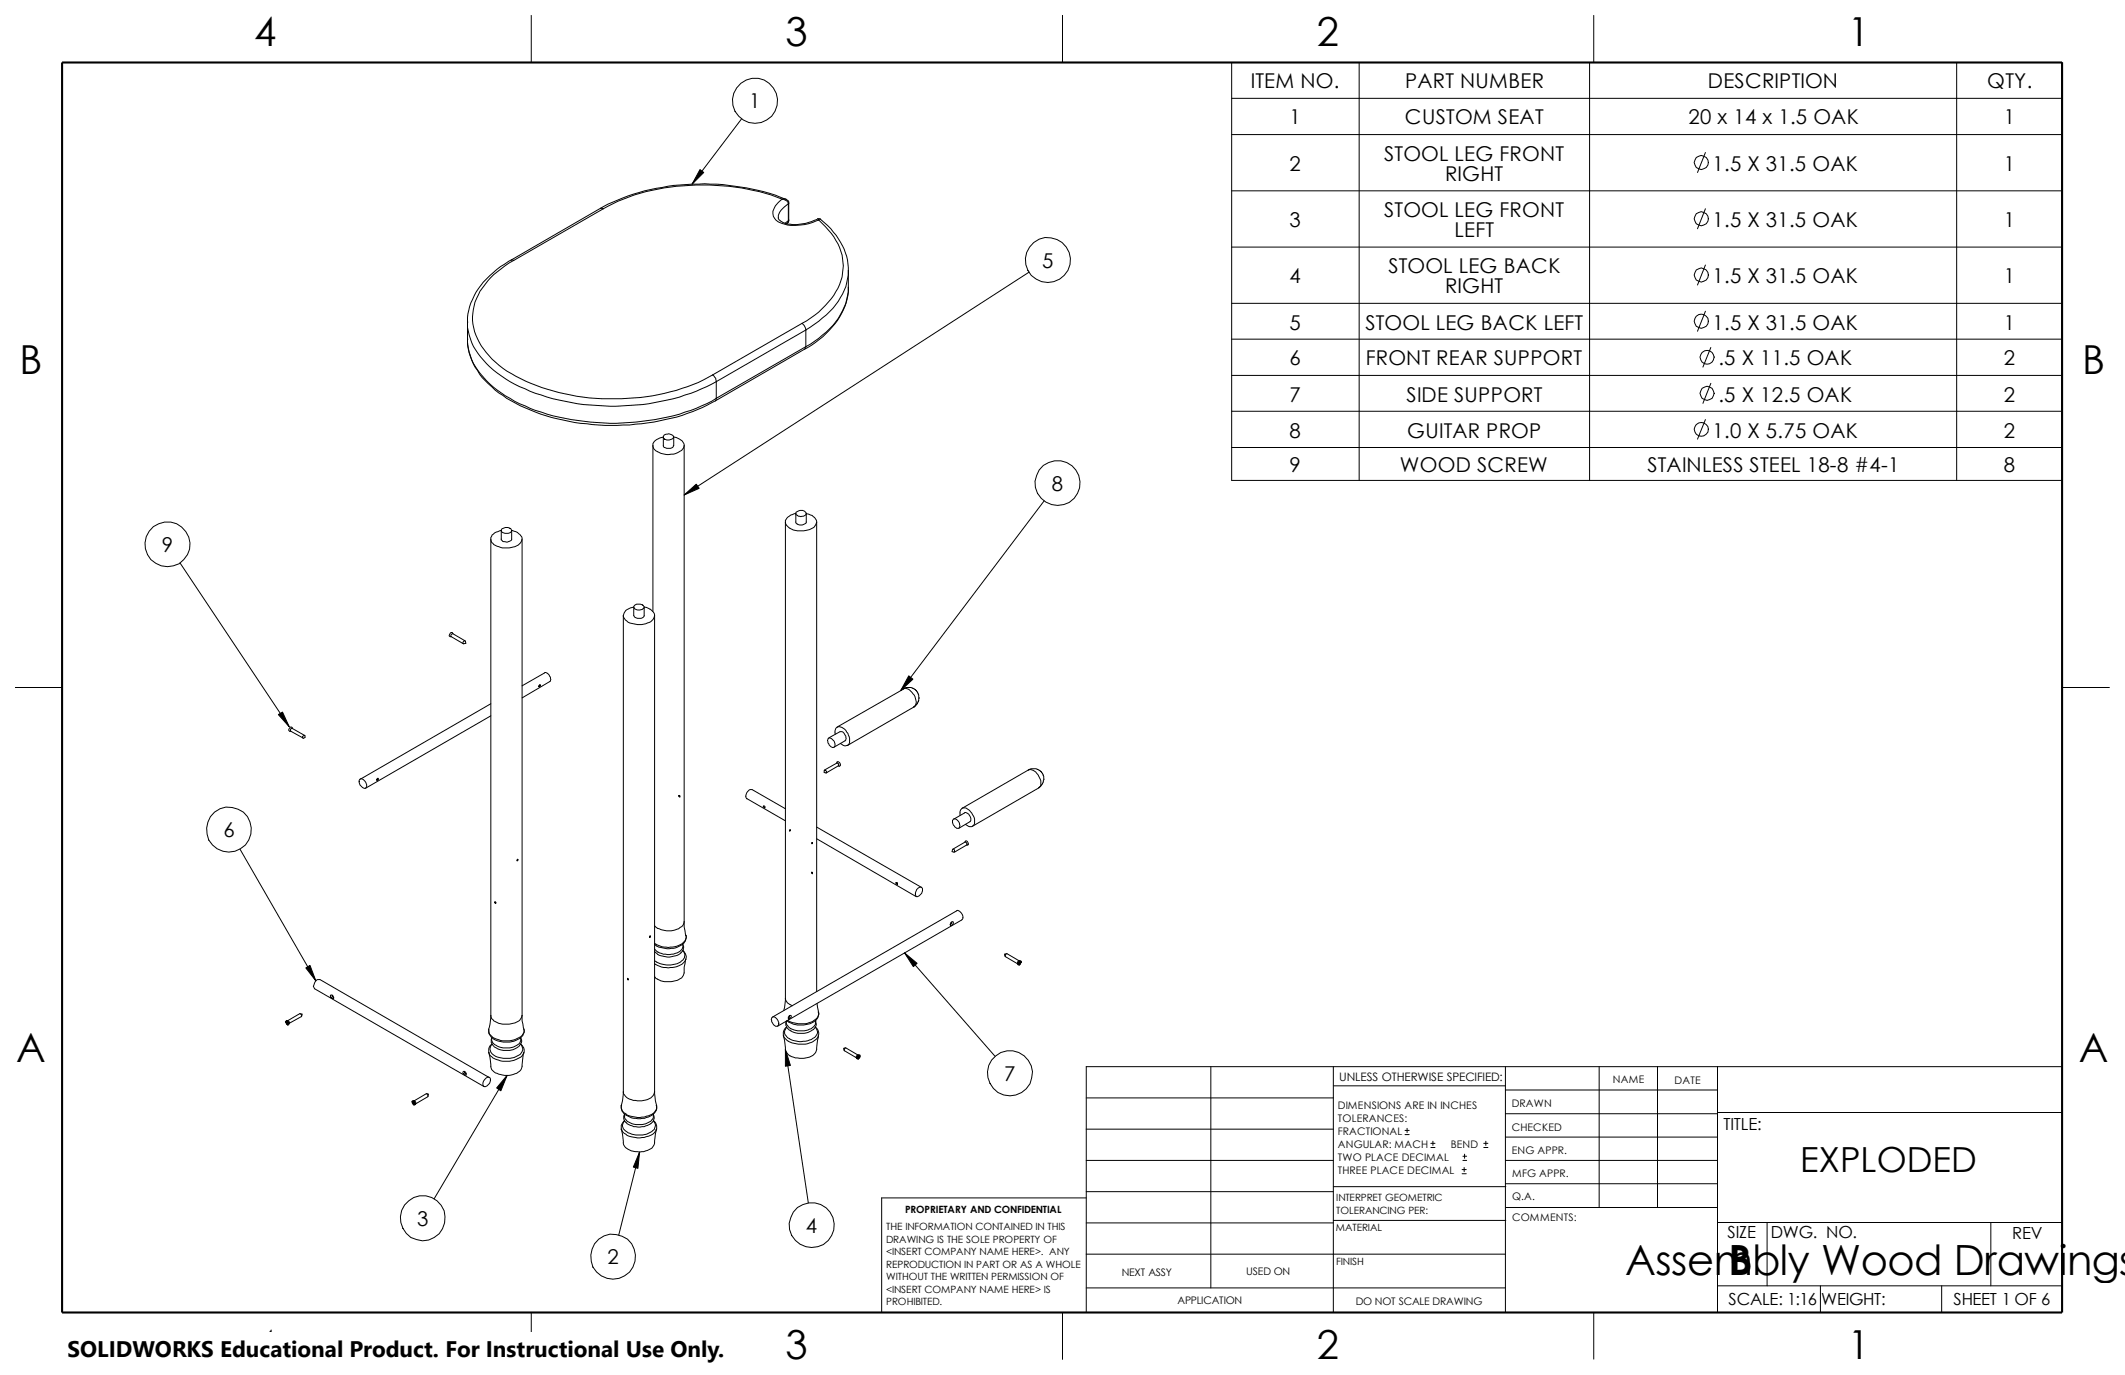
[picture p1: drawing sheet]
<svg xmlns="http://www.w3.org/2000/svg" width="432mm" height="279mm" viewBox="0 0 432 279" stroke-linecap="round" stroke-linejoin="round" font-family="sans-serif">
<g fill="none" stroke="#000" stroke-width=".2">
<path d="M107.9 3.1v9.6M215.9 3.1v9.6M250.3 12.7h168.7v84.9h-168.7zM250.3 20h168.7M276.2 12.7v84.9M323 12.7v84.9M323.8 3.1v9.6M397.6 12.7v84.9M142.2 34.5l.8 .6-2.4 2.3zM150.7 24.1l-10.1 13.3M250.3 27.3h168.7M250.3 38.8h168.7"/>
<path d="M344.7 32a1.44 1.44 0 0 1 2 0 1.44 1.44 0 0 1 0 2 1.44 1.44 0 0 1-2 0 1.43 1.43 0 0 1 0-2zM346.5 31l-1.6 4.1M103.9 52.8a18 18 0 0 0-8.2 8.8l-.6 2.2-.1 1.6M103.9 52.8l.5 .1M104.4 52.9a16.4 16.4 0 0 0-7.9 8.5 10.8 10.8 0 0 0 2.9 10.9 26.2 26.2 0 0 0 11.8 6.8 46.8 46.8 0 0 0 11.1 1.9 44.9 44.9 0 0 0 14-1.4 31.6 31.6 0 0 0 8.5-3.4M122 42.3l.6 .1M122 42.3l-18.1 10.5M122.6 42.4l-18.2 10.5M158.9 40.5h.8M158.9 40.5a46 46 0 0 0-25.2-2.1 35.8 35.8 0 0 0-11.1 4M158.9 40.5l-.5 .4a3.2 3.2 0 0 0-1.3 3l.3 .5a5.4 5.4 0 0 0 5.2 1.3l1.7-.2 2.1-.8M158.9 40.5l.4 .1a1.01 1.01 0 0 1 .9 .8"/>
<path d="M159.7 40.5a46.8 46.8 0 0 0-35.2 .6l-2.5 1.2M159.7 40.5l.2 .1a.6 .6 0 0 1 .4 .6M160.2 41.4a4.5 4.5 0 0 0-2 2.4 1.19 1.19 0 0 0 .9 1.4 9.4 9.4 0 0 0 7.1-.8M160.2 44.9l-.7 .5M160.2 41.4v3.5M160.3 44.7l-.2 .6-.2 .2 .3-.4v-.2M160.3 41.2l-.1 .2M160.3 44.7l-.1 .2M160.3 41.2v3.5M166.2 44.4l.5 .1M166.2 44.4l.2 .3M166.4 44.7a13.4 13.4 0 0 1 4.8 7.8 10.9 10.9 0 0 1-3.5 9.6l-2.1 1.9-2.6 1.7"/>
<path d="M166.7 44.5a14.5 14.5 0 0 1 5.6 9.1l.1 1.3M166.7 44.5h-.2l-.1 .2M172.4 58.3a12.9 12.9 0 0 1-4.5 9.4l-2.2 1.9-2.2 1.4M172.4 54.9a12.4 12.4 0 0 1-5.3 9.7l-3.4 2.5M172.4 54.9v3.5a12.7 12.7 0 0 1-5.3 9.7l-.7 .6-2.7 1.7M209.1 55.3l-70.1 45.3M250.3 50.2h168.7M344.7 43.4a1.44 1.44 0 0 1 2 0 1.44 1.44 0 0 1 0 2.1 1.44 1.44 0 0 1-2 0 1.43 1.43 0 0 1 0-2.1zM344.7 54.9a1.44 1.44 0 0 1 2 0 1.44 1.44 0 0 1 0 2 1.44 1.44 0 0 1-2 0 1.43 1.43 0 0 1 0-2zM346.5 42.4l-1.6 4.1M346.5 53.8l-1.6 4.1M95 68.9a12.7 12.7 0 0 0 4.9 9.7 30.4 30.4 0 0 0 14.5 6.7 47.1 47.1 0 0 0 26.3-1.6l2-.9 2.7-1.4"/>
<path d="M95 65.4a11.6 11.6 0 0 0 3.8 8.4 25.7 25.7 0 0 0 8.9 5.7 48.3 48.3 0 0 0 33.8 0l4-1.9M95 68.9a11.6 11.6 0 0 0 3.8 8.4 29.4 29.4 0 0 0 12.4 6.9 49.5 49.5 0 0 0 30.3-1.2l3.1-1.5 .9-.6M95 65.4v3.5M95 65.4h.1M95 68.9h.1M144.8 76.2a1.45 1.45 0 0 1 .7 1.4M145.5 77.6v3.3M163 65.7l.4 .4 .3 1M163 65.7l-18.2 10.5M163.5 71l-18.1 10.4M163.7 70.4l-.2 .6M163.7 67.1l-18.2 10.5"/>
<path d="M163.7 67.1v3.3M163.7 70.4l-18.2 10.5M250.3 68.9h168.7M250.3 61.6h168.7M250.3 76.3h168.7M345.9 78.9a1.44 1.44 0 0 1 2 0 1.44 1.44 0 0 1 0 2 1.44 1.44 0 0 1-2 0 1.43 1.43 0 0 1 0-2zM346.5 63.2l-1.6 4.1M347.6 70.6l-1.6 4M347.6 77.9l-1.6 4.1M132.7 90.5v33.7M132.9 89.7l.9-.5 1-.4v1.9l.2 .2a1.45 1.45 0 0 0 1.8-.1l.1-2a2.25 2.25 0 0 1 2.1 1.8l-.1 .2a3.3 3.3 0 0 1-3 1.6 3.6 3.6 0 0 1-3.1-1.5 .99 .99 0 0 1 .1-1.2zM135 88.4a1.48 1.48 0 0 1 1.9 .3l-.1 .4a1.54 1.54 0 0 1-2-.1z"/>
<path d="M139 90.5v96.8M145.5 80.9l-.1 .5M250.3 83.6h168.7M250.3 90.9h168.7M346.5 85.3l-1.6 3.9M36.6 114.4l22.2 33.3M99.7 109.6v96.7M100 108.7l.8-.6 1.1-.3v1.8a1.15 1.15 0 0 0 1.6 .4l.5-.4v-1.8a2.6 2.6 0 0 1 2.1 1.5 2.17 2.17 0 0 1-2.2 2 4.5 4.5 0 0 1-3.2-.5 1.4 1.4 0 0 1-.7-2.1zM101.9 107.5a1.23 1.23 0 0 1 2.1 .4l-.1 .1a1.46 1.46 0 0 1-2-.1zM106.1 109.6v96.7M139 100.6l2.5-2.2 .6 .8zM159.6 106.1v96.8"/>
<path d="M159.9 105.2l.8-.6 1-.3v1.8a1.22 1.22 0 0 0 2.1 0v-1.8a2.45 2.45 0 0 1 2.1 1.9 2.56 2.56 0 0 1-2.6 1.7 3.8 3.8 0 0 1-3-.7l-.3-.3a1.1 1.1 0 0 1-.1-1.7zM161.8 104.1a1.2 1.2 0 0 1 2 .4 1.6 1.6 0 0 1-2.1 .1zM165.9 106.1v95.4M212.2 101.8l-29.2 38.5M3.1 139.7h9.5M91.7 129.4l2.4 1.4M92 128.8l-.3 .1v.5M92 128.8l-.1-.2a.48 .48 0 0 0-.5 .2 .48 .48 0 0 0 0 .6h.3M92 128.8l2.5 1.4M94.1 130.4l.4-.2 .2 .5-.6 .1zM106.1 139.4l4.6-2.7a1.41 1.41 0 0 1 1.1 1.7l-5.7 3.4M109.6 139.3l.1-.2 .1 .1-.1 .3h-.2z"/>
<path d="M126.7 125.1v96.7M127.2 124l.9-.5 .7-.1v1.7l.3 .4a1.5 1.5 0 0 0 1.5 0l.3-.3v-1.8a2.25 2.25 0 0 1 2.1 1.7 2.18 2.18 0 0 1-1.8 1.6 4.9 4.9 0 0 1-4.1-.7 1.25 1.25 0 0 1 .1-2zM129 122.9a1.34 1.34 0 0 1 1.6 0l.3 .4a1.09 1.09 0 0 1-1.8 .5l-.3-.4zM133 125.1v96.7M183.5 140l.6-.3h1.1l.8 .4 .4 .5 .3 .6v1.2l-.3 .7-.7 .6M184.7 137.3l.8 .7-2.5 2.3zM419 139.7h9.6M56.6 145.2l.8-.5 1.4 3zM59.1 148.6l-.1-.3 .4-.3 2.5 1.4M59.1 148.6l2.5 1.3M59.4 148a.42 .42 0 0 0-.6-.1 .42 .42 0 0 0 0 .6l.3 .1M61.5 149.7l.2-.3 .3 .1v.4l-.4 .1-.1-.1z"/>
<path d="M73.1 158.4a.93 .93 0 0 1 1.3 .9l.1 .6a.63 .63 0 0 1-.6 .3 .63 .63 0 0 1-.6-.5l-.3-.7zM76.7 158.2h.2v.2l-.3 .2-.1-.2zM99.7 143l-26.5 15.3M99.7 145.5l-25.4 14.7M167.6 156.5a.35 .35 0 0 1 .3 .2 .35 .35 0 0 1-.1 .4l-.3-.1zM168.2 150.1a.94 .94 0 0 1 1.4 .8l.1 .7a.63 .63 0 0 1-.7 .3 .63 .63 0 0 1-.5-.5l-.3-.4zM168.4 149.9l2.3-1.2a1.14 1.14 0 0 1 1.2 1.2l.1 .1-.3 .5-2.2 1.3M169.8 149.2a1 1 0 0 1 .2-1.4 1 1 0 0 1 1.4 .2 2.87 2.87 0 0 1 1.2 3.1 .6 .6 0 0 1-.7 .5l-.5-.1-.6-.5M170 155.1l.1-.2a.48 .48 0 0 1 .6 .2 .48 .48 0 0 1-.2 .6l-.2-.1M170.3 155.6v-.5l-.2-.1-2.5 1.5M170.3 155.6l-2.4 1.5M185.7 143.7a1.6 1.6 0 0 0 .2-2.1 3 3 0 0 0-2-1.7l-13.8 7.8"/>
<path d="M185.7 143.7l-13.5 7.8M209 156.5l.5-.3h1.1l.6 .3 .6 .6 .4 1.2M209 156.5a1.83 1.83 0 0 1 2.1 1.2 1.89 1.89 0 0 1 .1 2.2l-.1 .2M209 156.5l-13.5 7.8M212.1 158.3l-.3 1.1-.7 .7M48.8 172.6l15.4 26.7M137.9 161.7h.3v.3zM155.2 163.7l.2 .2v.3l-.2-.1zM159.6 164.3l-6.8-3.9a1.2 1.2 0 0 0-1 1.9l7.8 4.5M160.4 168.7l.2-.1v.2l-.2 .1zM164.9 171.2h.2l-.1 .2zM164.9 177.2l.2 .1v.2h-.2z"/>
<path d="M165.9 170.4l20.3 11.8M165.9 168.1l21.4 12.2M182.1 179.3l.3 .1v.3l-.3-.1zM193.5 172.6h.4l.1 .5h-.5zM193.7 166.5a1.06 1.06 0 0 1 1.3 1.1l.1 .2-.2 .4a1.15 1.15 0 0 1-1.4-1.2zM193.8 166.5l2.2-1.3a1.19 1.19 0 0 1 1.2 1.7l-2.4 1.4M195.1 165.7v-.8l.5-.7a2.33 2.33 0 0 1 2.2 1.6 1.5 1.5 0 0 1-.2 2.1 1.49 1.49 0 0 1-1.4-.3M196.1 171.1h.2l.2 .3-.1 .3M196.1 171.1l.1-.2a.46 .46 0 0 1 .5 .3 .46 .46 0 0 1-.1 .5h-.2M196.1 171.1l-2.5 1.5M196.4 171.7l-2.4 1.4M211.1 160.1l-13.5 7.8"/>
<path d="M62.1 196.7l.9-.5 1.2 3.1zM100.5 183.3h.3v.3h-.2zM132 190.2h.2l-.1 .3zM138.7 191.9a1.47 1.47 0 0 1-1.5 1.8 3.7 3.7 0 0 1-4.2-.9M138.7 193.2a1.39 1.39 0 0 1-.4 2.3 5.1 5.1 0 0 1-5.3-.3M138.8 191.9a1.89 1.89 0 0 1-2 2.4 4.3 4.3 0 0 1-3.6-.8l-.2-.2M138.8 193.1l.6 1v.8M139 187.3v1.1l.4 1.7M139 187.3a1.76 1.76 0 0 1-1.4 1.5 4.5 4.5 0 0 1-4.6-.7M139.4 190.1a2.09 2.09 0 0 1-1.7 2.3 5.4 5.4 0 0 1-4.7-.5M139.4 194.9l-.4 1.6a2.51 2.51 0 0 1-.3 2l-.8 .6-.7 .2a4.4 4.4 0 0 1-3.3-.2l-.9-.6M139.4 190.1a1.74 1.74 0 0 1-1.5 2 5.7 5.7 0 0 1-4.9-.4"/>
<path d="M139.4 194.9a3.8 3.8 0 0 1-4.1 1.7l-.8-.1-1.5-.7M139.4 190.1h.1M183.8 193.6l2.6 2.1-.8 .7zM183.8 193.6l18.4 21M186.3 180.8a.63 .63 0 0 1 .5-.5 .63 .63 0 0 1 .7 .3 1.5 1.5 0 0 1-1.2 1.6 1.08 1.08 0 0 1 0-1.4zM193.2 187.5l.4-.2a.45 .45 0 0 1 0 .5 .45 .45 0 0 1-.5 .2zM193.3 187.4l.1 .2-.3 .2M204.6 193.8l-.5 .1 .1 .4M206.9 195.8h.1M207.1 195.6h.1M207.1 195.6l-.2 .2M207.1 195.7h.1"/>
<path d="M207.1 195.2h.3a.54 .54 0 0 1 0 .6 .54 .54 0 0 1-.6 .2v-.3zM207.1 195.2h-.2l-.1 .4v.4M207.1 195.2l-2.5-1.4-.3 .2v.4l2.5 1.4M207.1 195.2h.2M207.1 195.7l-.2 .1M207.1 195.7v.3M207.2 195.9h.1M207.2 195.5v-.2l-.1 .3M207.2 195.5h.1M207.2 195.7h.1M207.2 195.8v.1M207.2 195.7l-.3 .1"/>
<path d="M207.2 195.9l-.1 .1M207.2 195.7v.2M207.3 195.9l-.2 .1M207.3 195.5h.2M207.3 195.5l-.1 .2M207.3 195.5l.1 .1M207.4 195.5v.1M207.4 195.4v.1M207.4 195.4l-.2 .1M207.4 195.6l-.2 .1M58 207.6l.3-.3 .3 .3v.7l-.3-.2zM58.2 207.6h.1"/>
<path d="M58.2 207.7v.1M58.2 207.7h.1M58.2 207.7l.1 .1M58.2 207.6l.1 .1M58.2 207.6v.2M58.2 207.8h.1M58.3 207.8v.1M58.3 207.3l.5 .3v.3M58.3 208l.2 .1M58.3 207.5l.1 .3M58.3 207.5h.1M58.3 207.7h.1"/>
<path d="M58.3 207.9h.3M58.3 207.5v.2M58.3 207.9v.1M58.3 208h.1M58.4 208.1h.1M58.4 207.8l.2 .1M58.4 207.8h.1M58.4 207.4l2.5-1.4 .4 .2-.1 .4-2.4 1.3M58.6 207.9h-.2v.2M58.6 207.9h.1M58.8 207.9l-.1 .2M61 206l.4 .1-.1 .3"/>
<path d="M67.1 202.3a.43 .43 0 0 1 .6 .1 .43 .43 0 0 1-.1 .5l-.4-.2zM67.6 202.3l-.1 .1 .2 .3M94.1 217.8a.48 .48 0 0 1 .6 .2 .48 .48 0 0 1 0 .5l-.6-.4zM94.5 217.8v.4h.2M98.6 219.2a.55 .55 0 0 1 .8-.3 .55 .55 0 0 1 .3 .7 1.56 1.56 0 0 1-1.2 1.2 .99 .99 0 0 1 .1-1.6zM99.3 214l.4 2.3a1.52 1.52 0 0 0 1.3 1.8 4.1 4.1 0 0 0 4.9-.8l.5-3.3M99.3 213.9a2.95 2.95 0 0 0 2.4 1.7 5.2 5.2 0 0 0 3.5-.5l.6-.3 .6-.8M99.3 213.9h.1M99.4 218.9l-34.4-19.8h-.5a1.71 1.71 0 0 0-.7 1.5l.1 .3 34.5 19.9M99.7 206.3l-.1 1.8-.3 .9M99.7 206.3v.2a2.21 2.21 0 0 0 2.1 1.5 5.5 5.5 0 0 0 3.2-.3l.6-.4 .5-1M100 210.8l-.1 .2a1.43 1.43 0 0 0 .4 1.6"/>
<path d="M100 210.9a1.36 1.36 0 0 0 1.1 1.7 4.4 4.4 0 0 0 3.5 0 1.36 1.36 0 0 0 1.1-1.7M100.4 212.7l.7 .4a4.4 4.4 0 0 0 3.5 0l.7-.4M103 218.5l-1.2 3.2-.9-.6zM103 218.5l-14.8 25.1M105.7 212.2a1.49 1.49 0 0 1 .4 1.5 1.49 1.49 0 0 1-1.3 1 5 5 0 0 1-3.7 .1 1.63 1.63 0 0 1-1.2-2.5l.1-.1-.2 .1a1.65 1.65 0 0 0-.5 1.6M105.8 210.8a1.44 1.44 0 0 1-.4 1.9M105.8 212.2l.3 .2a1.41 1.41 0 0 1 .3 1.6M106.1 206.3v1.1l.2 1.4a1.93 1.93 0 0 1-1.5 2.6 5 5 0 0 1-3.7 .1 2.24 2.24 0 0 1-1.8-2.4 2.07 2.07 0 0 0 2 2.1 4.9 4.9 0 0 0 3.5 0 2.07 2.07 0 0 0 1.7-1.8l-.1-.3M106.4 213.9v.1M156.8 206.8a.78 .78 0 0 1 1.3 .5 .67 .67 0 0 1 .2 .8 .67 .67 0 0 1-.7 .4 1.77 1.77 0 0 1-.8-1.7zM157 206.7l37.4-21.6a1.13 1.13 0 0 1 1.3 1.1v.4l-.3 .3-37.4 21.6M159.2 210.5l.4 2.4a1.91 1.91 0 0 0 1.6 1.9 4.4 4.4 0 0 0 4.4-.8l.3-.7 .4-2.8"/>
<path d="M159.2 210.5a3.4 3.4 0 0 0 3 1.7 4.9 4.9 0 0 0 3.3-.8l.5-.4 .3-.5M159.6 213.3l1 3.2-1 .2zM159.6 202.9l-.3 2.4M159.6 202.9a1.87 1.87 0 0 0 1.4 1.5M159.6 213.3l4.7 31.1M159.9 208.7l-.3 .2a1.66 1.66 0 0 0-.3 1.6h-.1M159.9 207.4a1.56 1.56 0 0 0 1.1 1.7 4.4 4.4 0 0 0 3.5 0l.6-.3a1.3 1.3 0 0 0 .6-1.4M159.9 208.8a1.33 1.33 0 0 0 .5 2.3 5.1 5.1 0 0 0 5.3-.4 1.23 1.23 0 0 0 0-1.9M160.4 206.3h.3a.5 .5 0 0 1-.5 .7v-.3zM160.4 206.4v.3l-.2 .1M165.7 207.3a1.61 1.61 0 0 1-1.2 2.3 4.2 4.2 0 0 1-3.5 0 1.69 1.69 0 0 1-1.2-2.1M165.7 208.7a1.63 1.63 0 0 1 .6 1.8"/>
<path d="M166 203.9l.3 1.8M166.3 205.7a2.15 2.15 0 0 1-2.1 2.4 5 5 0 0 1-3.8-.3l-.5-.4M166.3 205.7a1.61 1.61 0 0 1-1.1 1.8l-.4 .2a5 5 0 0 1-3.4 .2l-1.4-.6M166.3 205.7h.1M171.8 212.9l-.4 .1 .1 .4M174.2 214.9v.1M174.2 214.6l.2-.2h.4v.4l-.5 .4a.36 .36 0 0 1-.1-.6zM174.2 214.9h.2M174.3 214.4l-.3 .3 .2 .4M174.3 214.9h.1M174.3 214.4l-2.4-1.5-.3 .1v.5l2.5 1.5M174.3 214.4h.3"/>
<path d="M174.3 214.9l-.1 .1M174.4 215.1h.1M174.4 214.5h.1M174.4 214.6h.2M174.4 214.8v.3M174.4 214.8h.1M174.5 215l-.1 .1M174.5 214.8h.1M174.5 214.6h.1M174.5 214.6l-.1-.1v.2l-.2 .2M174.5 214.7l-.1 .1M174.5 214.7v.3"/>
<path d="M174.7 214.6v.1M174.7 214.5h.1M174.7 214.6h.1M174.7 214.7l-.2 .1M174.7 214.5v.2M174.7 214.5l-.2 .1M174.7 214.6l-.2 .1M246 216.7v45M270.9 216.7v50M305.9 216.7v50M325 216.7v28.7M336.8 216.7v28.7"/>
<path d="M349 216.7v50M419 216.7h-198.3v50M83.7 223.8a.44 .44 0 0 1 .6 .2 .44 .44 0 0 1-.1 .5l-.3-.1zM83.8 223.9h.1M83.8 223.9v.1M83.8 223.9l.1 .1M83.8 224l.2 .1M83.8 223.9h.2M83.8 224h.2M83.9 223.7h.3M84 224.3l.1 .1M84 223.9l.1-.1v.2l.2 .1v.2"/>
<path d="M84 223.9h.1M84 224.1h.1M84 224l.1 .1M84 224v.3M84.1 224.4h.1M84.1 223.9h.1M84.1 224.1v.3M84.1 224.2h.1M84.2 223.7l.3 .3-.1 .5M84.2 224.1h.1M84.2 223.7l2.4-1.5 .4 .2v.4l-2.5 1.5M84.2 224.1v.1"/>
<path d="M84.2 224.2l.1 .1M84.2 224.1l.1 .2M84.3 224.3h.1M86.7 222.2l.3 .1v.5M126.2 229.4l.5 2.5a1.91 1.91 0 0 0 1.6 1.9 5.2 5.2 0 0 0 4.2-.5l.5-1 .2-1.9 .2-1M126.2 229.4a3.8 3.8 0 0 0 3.3 1.8 4.4 4.4 0 0 0 3.7-1.3l.1-.4M126.2 229.4h.1M126.7 221.8l-.2 1.9a1.92 1.92 0 0 0 .3 2.4 5.2 5.2 0 0 0 6.2-.1 1.26 1.26 0 0 0 .3-1.4 2.12 2.12 0 0 1-2 2.5 4.4 4.4 0 0 1-4.7-1.1l-.4-.8 .1-.6M126.7 221.8a2.27 2.27 0 0 0 2.4 1.8 3.2 3.2 0 0 0 3.8-1.4l.1-.4M126.9 227.7l-.2 .1a2 2 0 0 0-.5 1.6M126.9 227.8a1.31 1.31 0 0 0 .4 2.2l.7 .3a4.7 4.7 0 0 0 3.7 0 1.57 1.57 0 0 0 1.1-2.5M130 234.1l-.4 3.3-.9-.2z"/>
<path d="M130 234.1l-4.3 16.9M132.2 228.3a4.2 4.2 0 0 1-5-.2 1.35 1.35 0 0 1-.3-1.7 1.7 1.7 0 0 0 1.2 1.8 4.1 4.1 0 0 0 3.5 0l.6-.4a1.56 1.56 0 0 0 .6-1.4 1.44 1.44 0 0 1-.5 1.9M132.8 227.7l.5 .6 .1 .5-.1 .7M133 221.8l.2 1.9 .2 .9M133.3 229.4v.1M220.7 235.8h50.2M220.7 229.4h50.2M220.7 223.1h50.2M270.9 220.6h35M285.5 230.5h.8M285.5 229.7h.8M285.9 229.3v.8"/>
<path d="M290.7 233.2h.9M290.7 232.3h.9M291.2 231.9v.8M297.1 238.5h.8M297.1 237.7h.8M297.3 235.8h.7M297.3 234.9h.7M297.5 237.2v.9M297.6 234.5v.9M301.5 233.2h.8M301.5 232.3h.8M301.9 231.9v.8"/>
<path d="M305.9 231.1h43.1M305.9 226.3h43.1M305.9 221.5h43.1M305.9 235.8h43.1M349 226.1h70M220.7 254.8h85.2M220.7 248.5h50.2M220.7 242.1h50.2M220.7 243.4h-41.5v23.3M270.9 248h35.1M270.9 241.1h35.1M305.9 240.5h43.1"/>
<path d="M306 245.4h43M349 248.4h70M359.1 248.4v12.9M404.5 248.4v12.9M107.9 266.7v9.5M215.9 266.7v9.5M220.7 261.7h85.2M323.8 266.7v9.5M349 261.3h70M369.9 261.3v5.4M394.5 261.3v5.4"/>
<circle cx="153.4" cy="20.5" r="4.6"/>
<circle cx="212.9" cy="52.8" r="4.6"/>
<circle cx="345.7" cy="65.3" r="1.44"/>
<circle cx="346.9" cy="72.6" r="1.42"/>
<circle cx="214.9" cy="98.2" r="4.6"/>
<circle cx="345.7" cy="87.3" r="1.42"/>
<circle cx="34" cy="110.6" r="4.6"/>
<circle cx="46.5" cy="168.6" r="4.6"/>
<circle cx="105.2" cy="174.8" r=".15"/>
<circle cx="127.6" cy="198.9" r=".14"/>
<circle cx="205.2" cy="218.1" r="4.6"/>
<circle cx="85.9" cy="247.5" r="4.6"/>
<circle cx="124.6" cy="255.4" r="4.6"/>
<circle cx="164.9" cy="249" r="4.6"/>
</g>
<path d="M12.6 12.7h406.4v254h-406.4z" fill="none" stroke="#000" stroke-width=".42"/>
<path d="M142.2 34.5l.8 .6-2.4 2.3zM139 100.6l2.5-2.2 .6 .8zM56.6 145.2l.8-.5 1.4 3zM184.7 137.3l.8 .7-2.5 2.3zM62.1 196.7l.9-.5 1.2 3.1zM183.8 193.6l2.6 2.1-.8 .7zM103 218.5l-1.2 3.2-.9-.6zM159.6 213.3l1 3.2-1 .2zM130 234.1l-.4 3.3-.9-.2z" fill="#000"/>
<path d="M13.7 270.8h133.6v8.6h-133.6z" fill="#fff"/>
<g font-size="8.5">
<text x="330.2" y="259">Assembly Wood Drawings</text>
<text x="351.2" y="259.2">B</text>
</g>
<g font-size="8.1">
<text x="51.6" y="9.4">4</text>
<text x="159.6" y="9.4">3</text>
<text x="267.5" y="9.4">2</text>
<text x="375.5" y="9.4">1</text>
<text x="4" y="76">B</text>
<text x="423.1" y="76">B</text>
<text x="3.3" y="215.7">A</text>
<text x="422.4" y="215.7">A</text>
<text x="51.6" y="276.1">4</text>
<text x="159.6" y="276.1">3</text>
<text x="267.5" y="276.1">2</text>
<text x="375.5" y="276.1">1</text>
</g>
<text font-size="7" x="365.8" y="238.1">EXPLODED</text>
<text font-size="4.6" x="13.7" y="275.8">SOLIDWORKS Educational Product. For Instructional Use Only.</text>
<g font-size="4.1">
<text x="254.2" y="17.9">ITEM NO.</text>
<text x="285.5" y="17.9">PART NUMBER</text>
<text x="347.1" y="17.9">DESCRIPTION</text>
<text x="403.8" y="17.9">QTY.</text>
<text x="152.2" y="22">1</text>
<text x="262" y="25.2">1</text>
<text x="285.5" y="25.2">CUSTOM SEAT</text>
<text x="343.1" y="25.2">20 x 14 x 1.5 OAK</text>
<text x="407.2" y="25.2">1</text>
<text x="262" y="34.7">2</text>
<text x="281.3" y="32.7">STOOL LEG FRONT</text>
<text x="348" y="34.7">1.5 X 31.5 OAK</text>
<text x="407.2" y="34.7">1</text>
<text x="293.6" y="36.7">RIGHT</text>
<text x="262" y="46.1">3</text>
<text x="281.3" y="44.1">STOOL LEG FRONT</text>
<text x="348" y="46.1">1.5 X 31.5 OAK</text>
<text x="407.2" y="46.1">1</text>
<text x="295.6" y="48.2">LEFT</text>
<text x="211.8" y="54.4">5</text>
<text x="262" y="57.6">4</text>
<text x="282.1" y="55.5">STOOL LEG BACK</text>
<text x="293.6" y="59.6">RIGHT</text>
<text x="348" y="57.6">1.5 X 31.5 OAK</text>
<text x="407.2" y="57.6">1</text>
<text x="262" y="67">5</text>
<text x="277.5" y="67">STOOL LEG BACK LEFT</text>
<text x="348" y="67">1.5 X 31.5 OAK</text>
<text x="407.2" y="67">1</text>
<text x="262" y="74.3">6</text>
<text x="277.5" y="74.3">FRONT REAR SUPPORT</text>
<text x="349.2" y="74.3">.5 X 11.5 OAK</text>
<text x="407.2" y="74.3">2</text>
<text x="262" y="81.6">7</text>
<text x="285.8" y="81.6">SIDE SUPPORT</text>
<text x="349.2" y="81.6">.5 X 12.5 OAK</text>
<text x="407.2" y="81.6">2</text>
<text x="262" y="88.9">8</text>
<text x="285.9" y="88.9">GUITAR PROP</text>
<text x="348" y="88.9">1.0 X 5.75 OAK</text>
<text x="407.2" y="88.9">2</text>
<text x="262" y="95.8">9</text>
<text x="284.5" y="95.8">WOOD SCREW</text>
<text x="334.8" y="95.8">STAINLESS STEEL 18-8 #4-1</text>
<text x="407.2" y="95.8">8</text>
<text x="213.7" y="99.7">8</text>
<text x="32.9" y="112.2">9</text>
<text x="45.4" y="170.1">6</text>
<text x="204" y="219.6">7</text>
<text x="84.8" y="249.1">3</text>
<text x="163.7" y="250.5">4</text>
<text x="123.4" y="256.9">2</text>
</g>
<g font-size="3.4">
<text x="350.2" y="229.5">TITLE:</text>
<text x="351" y="251.6">SIZE</text>
<text x="359.8" y="251.6">DWG. NO.</text>
<text x="408.9" y="251.7">REV</text>
<text x="351.2" y="265.2">SCALE: 1:16</text>
<text x="370.1" y="265.3">WEIGHT:</text>
<text x="396.9" y="265.2">SHEET 1 OF 6</text>
</g>
<text font-size="2.4" x="272.1" y="219.7">UNLESS OTHERWISE SPECIFIED:</text>
<g font-size="2.1">
<text x="327.7" y="220.1">NAME</text>
<text x="340.3" y="220.2">DATE</text>
<text x="271.9" y="225.3">DIMENSIONS ARE IN INCHES</text>
<text x="271.9" y="227.9">TOLERANCES:</text>
<text x="307.2" y="225">DRAWN</text>
<text x="271.9" y="230.5">FRACTIONAL</text>
<text x="271.9" y="233.3">ANGULAR: MACH</text>
<text x="294.8" y="233.3">BEND</text>
<text x="307.2" y="229.8">CHECKED</text>
<text x="271.9" y="235.9">TWO PLACE DECIMAL</text>
<text x="271.9" y="238.5">THREE PLACE DECIMAL</text>
<text x="307.2" y="234.4">ENG APPR.</text>
<text x="307.3" y="239.2">MFG APPR.</text>
<text x="307.3" y="243.9">Q.A.</text>
<text x="307.3" y="248.2">COMMENTS:</text>
<text x="227.9" y="259.2">NEXT ASSY</text>
<text x="253.2" y="259.2">USED ON</text>
<text x="239.3" y="265">APPLICATION</text>
<text x="275.5" y="265.1">DO NOT SCALE DRAWING</text>
</g>
<g font-size="2">
<text x="271.5" y="244.1">INTERPRET GEOMETRIC</text>
<text x="180.1" y="250">THE INFORMATION CONTAINED IN THIS</text>
<text x="183.9" y="246.4">PROPRIETARY AND CONFIDENTIAL</text>
<text x="271.4" y="250.1">MATERIAL</text>
<text x="271.5" y="246.6">TOLERANCING PER:</text>
<text x="180.1" y="252.6">DRAWING IS THE SOLE PROPERTY OF</text>
<text x="180.1" y="255">&lt;INSERT COMPANY NAME HERE&gt;. ANY</text>
<text x="180.1" y="257.6">REPRODUCTION IN PART OR AS A WHOLE</text>
<text x="271.5" y="257">FINISH</text>
<text x="180.1" y="260.1">WITHOUT THE WRITTEN PERMISSION OF</text>
<text x="180.1" y="262.6">&lt;INSERT COMPANY NAME HERE&gt; IS</text>
<text x="180.1" y="265.2">PROHIBITED.</text>
</g>
</svg>
